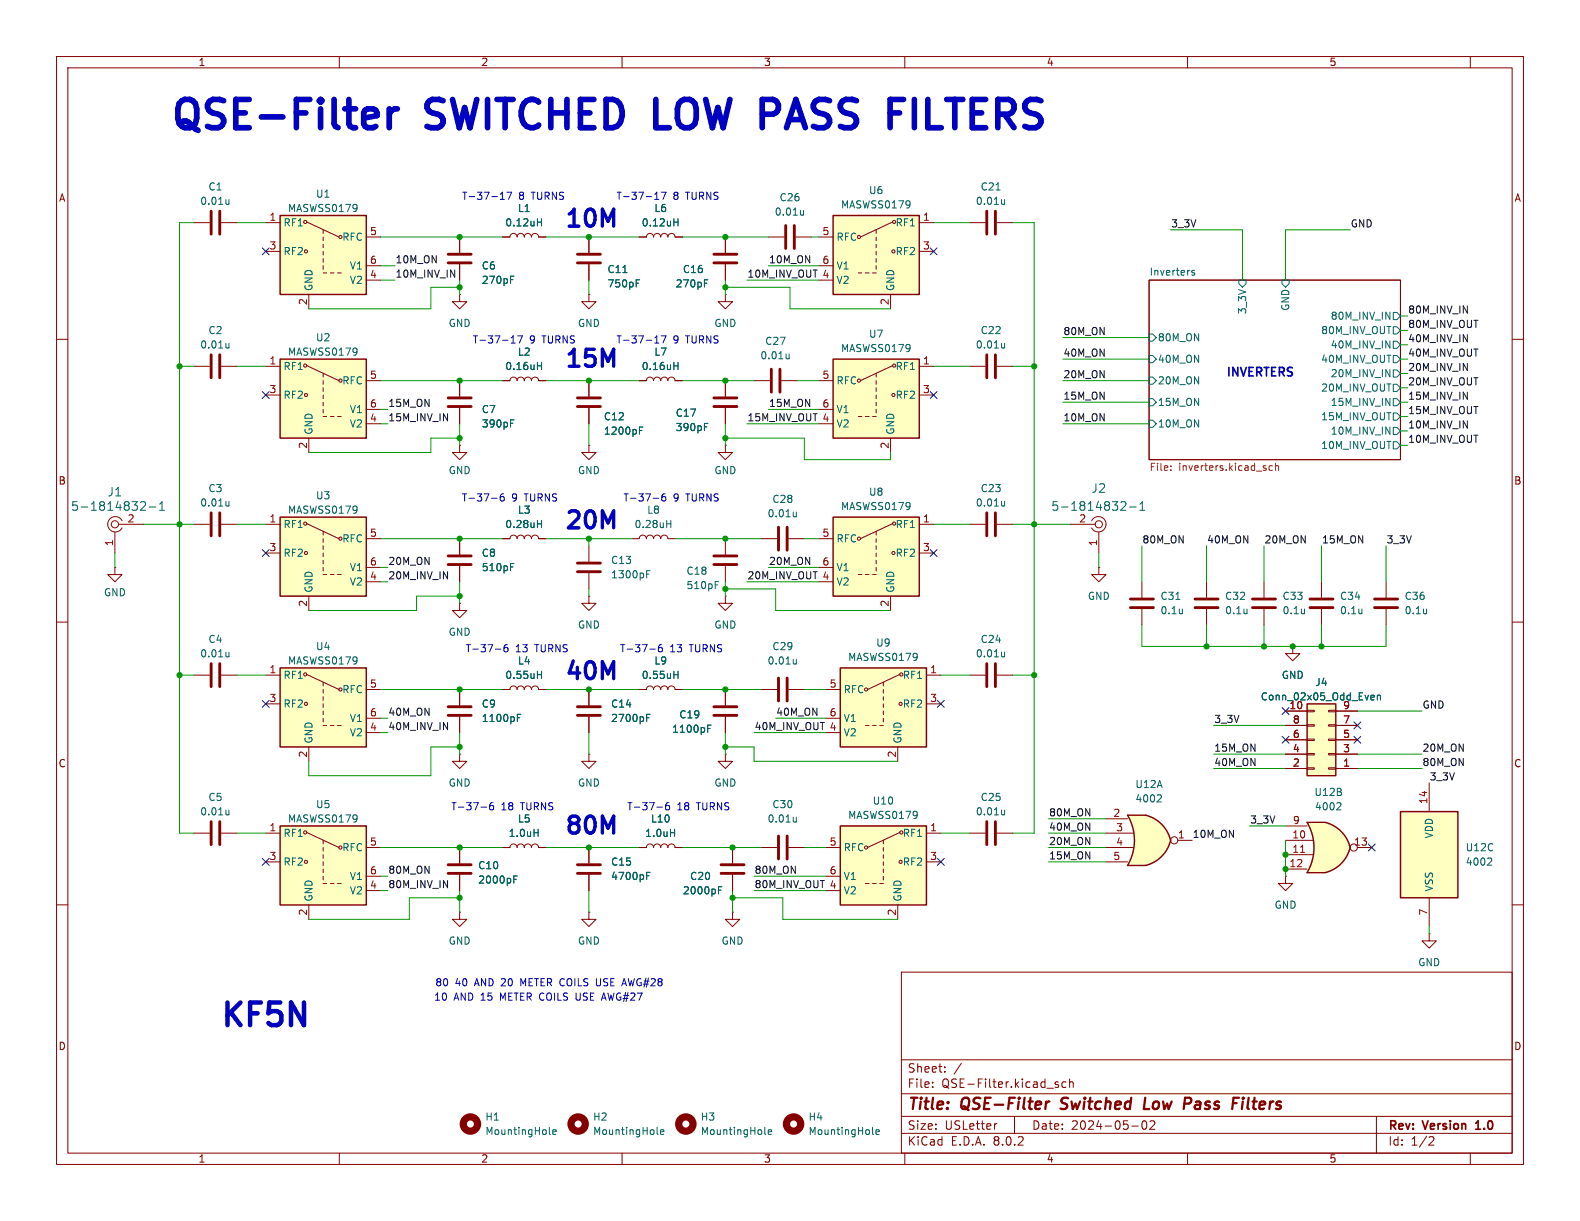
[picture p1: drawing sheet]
<svg xmlns="http://www.w3.org/2000/svg" width="279mm" height="216mm" viewBox="0 0 279 216" stroke-linecap="round" stroke-linejoin="round" font-family="sans-serif">
<g fill="none" stroke="#840000" stroke-width=".18">
<path d="M10 10h259.4v195.9h-259.4zM12 12h255.4v191.9h-255.4zM60 10v2M110 10v2M160 10v2M210 10v2M260 10v2M10 60h2M128.3 41.9v2.8M128.3 46.7v2.8M135.9 41.9h2.8M140.7 41.9h2.8"/>
<path d="M203.2 49.5h44.4v31.8h-44.4zM267.4 60h2M10 110h2M81.3 106.7v1.3h1.2l-1.2 1.2-1.3-1.2h1.3M81.3 106.7h.1M267.4 110h2M81.3 121.9v2.8M81.3 126.7v2.8M104.1 133.4v1.2h1.3l-1.3 1.3-1.2-1.3h1.2M104.1 133.4h.1M104.1 121.9v2.8M104.1 126.7v2.8"/>
<path d="M10 160h2M267.4 160h2M159.4 171.9h108v32h-108zM159.4 197.4h108M159.4 193.4h108M159.4 187.4h108M164.9 192.1v.2M164.9 191.4v.1M167.1 189.4v.2M167.1 188.7v.1M170 188l-1.3 1.9M176.3 198.7l-.3 .1"/>
<path d="M179.4 197.4v3M186.6 191.7l.5 .2 .1 .2-.2 .2-.4-.1M186.6 191.4h.5M188.5 191.4l-.4-.1-.3 .3v.4l.1 .2h.6M189.1 191.4l.3-.1 .3 .1 .1 .9M189.1 190.8v1.5M200.1 199.1h1.2M202.1 198.3l.2-.1a.81 .81 0 0 1 .6 .6 .81 .81 0 0 1-.3 .8l-.2 .1a.81 .81 0 0 1-.3-1.4zM203.4 198.3l.5-.1 .2 .1 .1 .3-.9 1.1h.9M243.4 197.4v6.5M60 203.9v2M110 203.9v2"/>
<path d="M159.4 200.4h108M160 203.9v2M210 203.9v2M252.9 201l.5 .1 .2 .3-1 1.1h1M260 203.9v2"/>
</g>
<path d="M261 199.7h.8M261.1 198.5l-.1 .1" fill="none" stroke="#840000" stroke-width=".3"/>
<path d="M185 194.8l-.2 1.3M185.6 194.8l-.4 .1-.2 .3M187.5 196l.3 .1M187.8 194.3l-.1 .4 .1 .2M202.5 194.1l-.2 2h.9M219.8 194.8l-.2 1.3M219.9 194.1l-.1 .2M219.9 194.1l-.2 .1 .1 .1M219.9 194.1v.1l-.1 .1" fill="none" stroke="#840000" stroke-width=".4"/>
<g fill="none" stroke="#006464" stroke-width=".18">
<path d="M142.1 37.2v.8M142.1 37.9l-.4 .1M124.6 50.1h.4M124.6 49.5h.6M203.2 59.1h.6l.7 .6-.7 .6h-.6zM211.2 47.9l-.3-.1-.2 .2 .1 .2 .4 .1v.3h-.5M219.1 49.5h1.2v.7l-.6 .6-.6-.6zM226.7 49.5h1.3v.7l-.7 .6-.6-.6zM246.4 55.2h.6l.6 .7-.6 .6h-.6zM246.4 57.8h.6l.6 .6-.6 .7h-.6zM203.2 62.9h.6l.7 .6-.7 .6h-.6zM203.2 66.7h.6l.7 .6-.7 .6h-.6z"/>
<path d="M203.2 70.5h.6l.7 .6-.7 .7h-.6zM203.2 74.3h.6l.7 .6-.7 .7h-.6zM246.4 62.9h.6l.6 .6-.6 .6h-.6zM246.4 60.3h.6l.6 .7-.6 .6h-.6zM246.4 70.5h.6l.6 .6-.6 .7h-.6zM246.4 65.4h.6l.6 .6-.6 .7h-.6zM246.4 73h.6l.6 .7-.6 .6h-.6zM246.4 67.9h.6l.6 .7-.6 .6h-.6zM246.4 75.6h.6l.6 .6-.6 .6h-.6zM246.4 78.1h.6l.6 .6-.6 .7h-.6zM91.5 126.9h.4M91.5 126.3h.6"/>
<path d="M114.4 126.9h.4M114.4 126.3h.6"/>
</g>
<path d="M207 83.1v.1M207 82.4v.1M225 82.4l-.4-.1-.2 .3 .1 .5h.5M225.6 82.5l.1-.2 .3 .1 .1 .8M225.6 81.9v1.3" fill="none" stroke="#725600" stroke-width=".18"/>
<path d="M138.9 39.9v4M140.5 39.9v4M126.2 46.5h4.1M126.2 45h4.1M79.2 126.5h4.1M79.2 125h4.1M102.1 126.5h4.1M102.1 125h4.1" fill="none" stroke="#840000" stroke-width=".51"/>
<path d="M147.3 38.1h15.3v14h-15.3z" fill="#ffffc2"/>
<g fill="none" stroke="#840000" stroke-width=".18">
<path d="M157.9 39.2l-5.8 2.7M162.6 39.4h2.5M104.1 52.1v1.2h1.3l-1.3 1.3-1.2-1.3h1.2M104.1 52.1h.1M104.1 41.9v2.8M104.1 46.7v2.8M128.3 52.1v1.2h1.2l-1.2 1.3-1.3-1.3h1.3M128.3 52.1h.1M144.8 49.5h2.5M144.8 41.9h2.5M144.8 47h2.5M151.8 48.3h.6"/>
<path d="M153 48.3h.7M154.3 48.3h.6M154.9 40.6v.7M154.9 41.9v.6M154.9 43.2v.6M154.9 44.5v.6M154.9 45.7v.7M154.9 47v.6M157.5 52.1v2.5M162.6 44.5h2.5M81.3 78.7v1.3h1.2l-1.2 1.3-1.3-1.3h1.3M81.3 78.7h.1"/>
<path d="M81.3 67.3v2.8M81.3 72.1v2.8M88.9 67.3h1.3a.64 .64 0 0 1 .6-.6 .64 .64 0 0 1 .6 .6 .64 .64 0 0 1 .7-.6 .64 .64 0 0 1 .6 .6 .64 .64 0 0 1 .6-.6 .64 .64 0 0 1 .7 .6 .64 .64 0 0 1 .6-.6 .64 .64 0 0 1 .6 .6h1.3M104.1 67.3v2.8M104.1 72.1v2.8M113 67.3h1.3a.64 .64 0 0 1 .6-.6 .64 .64 0 0 1 .7 .6 .64 .64 0 0 1 .6-.6 .64 .64 0 0 1 .6 .6 .64 .64 0 0 1 .7-.6 .64 .64 0 0 1 .6 .6 .64 .64 0 0 1 .6-.6 .64 .64 0 0 1 .7 .6h1.2M81.3 95.3v2.7M88.9 95.3h1.3a.64 .64 0 0 1 .6-.7 .64 .64 0 0 1 .6 .7 .64 .64 0 0 1 .7-.7 .64 .64 0 0 1 .6 .7 .64 .64 0 0 1 .6-.7 .64 .64 0 0 1 .7 .7 .64 .64 0 0 1 .6-.7 .64 .64 0 0 1 .6 .7h1.3M104.1 96.5v2.8M111.8 95.3h1.2a.64 .64 0 0 1 .7-.7 .64 .64 0 0 1 .6 .7 .64 .64 0 0 1 .6-.7 .64 .64 0 0 1 .7 .7 .64 .64 0 0 1 .6-.7 .64 .64 0 0 1 .6 .7 .64 .64 0 0 1 .7-.7 .64 .64 0 0 1 .6 .7h1.3M128.3 95.3v2.7M81.3 100.1v2.8"/>
<path d="M104.1 105.4v1.3h1.3l-1.3 1.3-1.2-1.3h1.2M104.1 105.4h.1M104.1 101.3v2.8M128.3 105.4v1.3h1.2l-1.2 1.3-1.3-1.3h1.3M128.3 105.4h.1M128.3 100.1v2.8M88.9 121.9h1.3a.64 .64 0 0 1 .6-.6 .64 .64 0 0 1 .6 .6 .64 .64 0 0 1 .7-.6 .64 .64 0 0 1 .6 .6 .64 .64 0 0 1 .6-.6 .64 .64 0 0 1 .7 .6 .64 .64 0 0 1 .6-.6 .64 .64 0 0 1 .6 .6h1.3M104.1 149.9v2.8M104.1 154.7v2.8M113 149.9h1.3a.64 .64 0 0 1 .6-.7 .64 .64 0 0 1 .7 .7 .64 .64 0 0 1 .6-.7 .64 .64 0 0 1 .6 .7 .64 .64 0 0 1 .7-.7 .64 .64 0 0 1 .6 .7 .64 .64 0 0 1 .6-.7 .64 .64 0 0 1 .7 .7h1.2M129.5 149.9v2.8M129.5 154.7v2.8"/>
<circle cx="151.9" cy="41.9" r=".28"/>
<circle cx="158" cy="44.5" r=".28"/>
</g>
<path d="M147.3 38.1h15.3v14h-15.3z" fill="none" stroke="#840000" stroke-width=".25"/>
<g fill="none" stroke="#840000" stroke-width=".51">
<path d="M102.1 46.5h4.1M102.1 45h4.1M79.2 71.9h4.1M79.2 70.4h4.1M102.1 71.9h4.1M102.1 70.4h4.1M79.2 99.8h4.1M79.2 98.3h4.1M102.1 99.6h4.1M126.2 99.8h4.1M126.2 98.3h4.1M102.1 101.1h4.1"/>
<path d="M102.1 154.4h4.1M102.1 152.9h4.1M127.5 154.4h4.1M127.5 152.9h4.1"/>
</g>
<g fill="none" stroke="#006464" stroke-width=".18">
<path d="M110.1 48.2h.8M112.5 50.1h.4M112.5 49.5h.6M90.3 74.8h.4M90.3 74.2h.6M95 64.7h.8M95.8 64.1v1.2M113.1 76.1h.4M113.1 75.5h.6M119.2 64.7h.7M119.9 64.1v1.2M90.3 99.6h.6"/>
<path d="M95 92.6h.8M95.8 92v1.3M117.9 92.6h.7M118.6 92v1.3M90.3 100.2h.4M95 119.3h.8M95.8 118.7v1.3M114.4 101.5h.4M114.4 100.9h.6M126.5 103.4h.4M126.5 102.8h.6M114.4 154.9h.4"/>
<path d="M114.4 154.2h.6M118.6 147.2h.7M119.3 146.6v1.3M127.1 157.4h.4M127.1 156.8h.6M135.2 200.4l.2 .2M135.8 200.2l.7-.1-.1-.3h-.4l-.2 .1 .1 .6h.5M154.3 200.4l.2 .2M154.9 200.2l.6-.1-.1-.3h-.3l-.2 .1 .1 .6h.4"/>
</g>
<g fill="none" stroke="#840000" stroke-width="1.3">
<circle cx="121.3" cy="198.8" r="1.27"/>
<circle cx="140.3" cy="198.8" r="1.27"/>
</g>
<path d="M49.5 38.1h15.3v14h-15.3z" fill="#ffffc2"/>
<g fill="none" stroke="#840000" stroke-width=".18">
<path d="M34.3 39.4h2.8M39.1 39.4h2.8M47 39.4h2.5M54.2 39.2l5.7 2.7M171.4 39.4h2.8M176.3 39.4h2.8M47 44.5h2.5M54.6 52.1v2.5M57.1 48.3h.7M57.1 40.6v.7M57.1 41.9v.6M57.1 43.2v.6"/>
<path d="M57.1 44.5v.6M57.1 45.7v.7M57.1 47v.6M58.4 48.3h.7M59.7 48.3h.6M64.8 49.5h2.5M64.8 41.9h2.5M64.8 47h2.5M88.9 41.9h1.3a.64 .64 0 0 1 .6-.6 .64 .64 0 0 1 .6 .6 .64 .64 0 0 1 .7-.6 .64 .64 0 0 1 .6 .6 .64 .64 0 0 1 .6-.6 .64 .64 0 0 1 .7 .6 .64 .64 0 0 1 .6-.6 .64 .64 0 0 1 .6 .6h1.3M113 41.9h1.3a.64 .64 0 0 1 .6-.6 .64 .64 0 0 1 .7 .6 .64 .64 0 0 1 .6-.6 .64 .64 0 0 1 .6 .6 .64 .64 0 0 1 .7-.6 .64 .64 0 0 1 .6 .6 .64 .64 0 0 1 .6-.6 .64 .64 0 0 1 .7 .6h1.2M20.3 94.1v3.7M21 92.7h4.4"/>
<path d="M21.6 92.1a1.35 1.35 0 0 0-2.1-.4 1.35 1.35 0 0 0 0 2.1 1.35 1.35 0 0 0 2.1-.5M20.3 100.3v1.3h1.3l-1.3 1.3-1.3-1.3h1.3M20.3 100.3h.1M194.3 100.3v1.3h1.3l-1.3 1.3-1.3-1.3h1.3M194.3 100.3h.1M201.9 102.9v2.8M201.9 107.7v2.8M213.4 102.9v2.8M213.4 107.7v2.8"/>
<circle cx="54" cy="39.2" r=".28"/>
<circle cx="54.1" cy="44.5" r=".28"/>
<circle cx="60.2" cy="41.9" r=".28"/>
<circle cx="20.3" cy="92.7" r=".63"/>
</g>
<path d="M49.5 38.1h15.3v14h-15.3z" fill="none" stroke="#840000" stroke-width=".25"/>
<g fill="none" stroke="#006464" stroke-width=".18">
<path d="M40.5 36l-.4 .1M40.5 35.3v.8M95 39.3h.8M95.8 38.7v1.2M119.2 39.3h.7M119.9 38.7v1.2M176.1 33.6h.8M177.6 35.3v.8M177.6 36l-.3 .1M24.9 88.9l.6-.2 .2 .2v.2l-.9 1.1h.9M26.4 89.7h1.2M28.2 90.2h.9"/>
<path d="M28.2 89.1l.4-.4v1.5M207.9 106h.8M209.1 107.7v.8M209.1 108.4l-.1 .1M220.5 107.7v.8M220.5 108.4v.1"/>
</g>
<path d="M37.3 37.3v4.1M38.9 37.3v4.1M174.5 37.3v4.1M176 37.3v4.1M199.9 105.9h4.1M199.9 107.4h4.1M211.3 105.9h4.1M211.3 107.4h4.1" fill="none" stroke="#840000" stroke-width=".51"/>
<path d="M49.5 91.4h15.3v14h-15.3z" fill="#ffffc2"/>
<g fill="none" stroke="#840000" stroke-width=".18">
<path d="M104.1 78.7v1.3h1.3l-1.3 1.3-1.2-1.3h1.2M104.1 78.7h.1M34.3 92.7h2.8M39.1 92.7h2.8M47 92.7h2.5M47 97.8h2.5M54.2 92.6l5.7 2.7M57.1 94v.6M57.1 95.3v.6M57.1 96.5v.7M57.1 97.8v.6M57.1 99.1v.6"/>
<path d="M64.8 95.3h2.5M171.4 92.7h2.8M176.3 92.7h2.8M54.6 105.4v2.6M57.1 101.6h.7M57.1 100.3v.7M58.4 101.6h.7M59.7 101.6h.6M64.8 102.9h2.5M64.8 100.3h2.5M171.4 119.4h2.8M176.3 119.4h2.8"/>
<circle cx="54" cy="92.6" r=".28"/>
<circle cx="54.1" cy="97.8" r=".28"/>
<circle cx="60.2" cy="95.3" r=".28"/>
</g>
<path d="M49.5 91.4h15.3v14h-15.3z" fill="none" stroke="#840000" stroke-width=".25"/>
<path d="M37.3 90.7v4M38.9 90.7v4M174.5 90.7v4M176 90.7v4M174.5 117.3v4.1M176 117.3v4.1" fill="none" stroke="#840000" stroke-width=".51"/>
<path d="M40.5 89.4l-.4 .1M40.5 88.6v.9M177.6 88.6v.9M177.6 89.4l-.3 .1M177.6 115.3v.8M177.6 116l-.3 .1" fill="none" stroke="#006464" stroke-width=".18"/>
<path d="M49.5 63.5h15.3v14h-15.3z" fill="#ffffc2"/>
<g fill="none" stroke="#840000" stroke-width=".18">
<path d="M34.3 64.8h2.8M39.1 64.8h2.8M47 64.8h2.5M47 69.9h2.5M54.2 64.6l5.7 2.7M54.6 77.5v2.5M57.1 73.7h.7M57.1 66v.7M57.1 67.3v.6M57.1 68.6v.6M57.1 69.9v.6M57.1 71.1v.7"/>
<path d="M57.1 72.4v.6M58.4 73.7h.7M59.7 73.7h.6M64.8 74.9h2.5M64.8 67.3h2.5M64.8 72.4h2.5M128.3 78.7v1.3h1.2l-1.2 1.3-1.3-1.3h1.3M128.3 78.7h.1M171.4 64.8h2.8M176.3 64.8h2.8M134.6 95.3h2.8M139.4 95.3h2.8"/>
<path d="M189.2 92.7h4.5M193 92.1a1.35 1.35 0 0 1 2.1-.4 1.35 1.35 0 0 1 0 2.1 1.35 1.35 0 0 1-2.1-.5M194.3 94.1v3.7M223.5 102.9v2.8M223.5 107.7v2.8M233.7 102.9v2.8M233.7 107.7v2.8M245.1 102.9v2.8M245.1 107.7v2.8M81.3 133.4v1.2h1.2l-1.2 1.3-1.3-1.3h1.3M81.3 133.4h.1M113 121.9h1.3a.64 .64 0 0 1 .6-.6 .64 .64 0 0 1 .7 .6 .64 .64 0 0 1 .6-.6 .64 .64 0 0 1 .6 .6 .64 .64 0 0 1 .7-.6 .64 .64 0 0 1 .6 .6 .64 .64 0 0 1 .6-.6 .64 .64 0 0 1 .7 .6h1.2"/>
<path d="M128.3 133.4v1.2h1.2l-1.2 1.3-1.3-1.3h1.3M128.3 133.4h.1M128.3 121.9v2.8M128.3 126.7v2.8M171.4 147.3h2.8M176.3 147.3h2.8M227.3 154.9v1.3h1.3l-1.3 1.3-1.2-1.3h1.2M227.3 154.9h.1"/>
<circle cx="54" cy="64.6" r=".28"/>
<circle cx="54.1" cy="69.9" r=".28"/>
<circle cx="60.2" cy="67.3" r=".28"/>
<circle cx="194.3" cy="92.7" r=".63"/>
</g>
<path d="M49.5 63.5h15.3v14h-15.3z" fill="none" stroke="#840000" stroke-width=".25"/>
<g fill="none" stroke="#840000" stroke-width=".51">
<path d="M37.3 62.7v4.1M38.9 62.7v4.1M174.5 62.7v4.1M176 62.7v4.1M137.7 93.2v4.1M139.2 93.2v4.1M221.5 105.9h4.1M221.5 107.4h4.1M231.6 105.9h4.1M231.6 107.4h4.1M243.1 105.9h4M243.1 107.4h4"/>
<path d="M126.2 126.5h4.1M126.2 125h4.1M174.5 145.3v4.1M176 145.3v4.1"/>
</g>
<g fill="none" stroke="#006464" stroke-width=".18">
<path d="M40.5 60.7v.8M40.5 61.4l-.4 .1M177.6 60.7v.8M177.6 61.4l-.3 .1M140.8 90.5v.9M140.8 91.3l-.3 .1M198.2 88.9l.6-.2 .2 .2 .1 .2-.9 1.1h.9M199.8 89.7h1.1M201.6 90.2h.8M201.6 89.1l.4-.4v1.5M119.2 119.3h.7M119.9 118.7v1.3"/>
<path d="M230.7 107.7v.8M230.7 108.4l-.1 .1M240.8 107.7v.8M240.8 108.4v.1M252.3 107.7v.8M252.3 108.4l-.1 .1M125.1 128.8h.5M125.1 128.2h.7M177.6 143.2v.9M177.6 144l-.3 .1M116.2 200.4l.2 .2M116.8 200.2l.6-.1-.1-.3h-.3l-.2 .1 .1 .6h.4"/>
</g>
<circle cx="102.2" cy="198.8" r="1.27" fill="none" stroke="#840000" stroke-width="1.3"/>
<path d="M49.5 146.1h15.3v13.9h-15.3z" fill="#ffffc2"/>
<g fill="none" stroke="#840000" stroke-width=".18">
<path d="M34.3 119.4h2.8M39.1 119.4h2.8M47 147.3h2.5M47 152.4h2.5M54.2 147.2l5.7 2.7M57.1 156.2h.7M57.1 148.6v.6M57.1 149.9v.6M57.1 151.1v.7M57.1 152.4v.6M57.1 153.7v.6M57.1 154.9v.7"/>
<path d="M58.4 156.2h.7M59.7 156.2h.6M64.8 157.5h2.5M64.8 149.9h2.5M64.8 154.9h2.5M81.3 149.9v2.8M81.3 154.7v2.8M88.9 149.9h1.3a.64 .64 0 0 1 .6-.7 .64 .64 0 0 1 .6 .7 .64 .64 0 0 1 .7-.7 .64 .64 0 0 1 .6 .7 .64 .64 0 0 1 .6-.7 .64 .64 0 0 1 .7 .7 .64 .64 0 0 1 .6-.7 .64 .64 0 0 1 .6 .7h1.3M134.6 149.9h2.8M139.4 149.9h2.8M54.6 160v2.6M81.3 161.3v1.3h1.2l-1.2 1.2-1.3-1.2h1.3"/>
<path d="M81.3 161.3h.1"/>
<circle cx="54" cy="147.2" r=".28"/>
<circle cx="54.1" cy="152.4" r=".28"/>
<circle cx="60.2" cy="149.9" r=".28"/>
</g>
<path d="M49.5 146.1h15.3v13.9h-15.3z" fill="none" stroke="#840000" stroke-width=".25"/>
<path d="M37.3 117.3v4.1M38.9 117.3v4.1M79.2 154.4h4.1M79.2 152.9h4.1M137.7 147.8v4.1M139.2 147.8v4.1" fill="none" stroke="#840000" stroke-width=".51"/>
<path d="M40.5 115.3v.8M40.5 116l-.4 .1M90.9 155.5h.4M90.9 154.9h.6M94.4 147.2h.8M95.2 146.6v1.3M140.8 144.5v.9M140.8 145.2l-.3 .2" fill="none" stroke="#006464" stroke-width=".18"/>
<path d="M147.3 91.4h15.3v14h-15.3z" fill="#ffffc2"/>
<g fill="none" stroke="#840000" stroke-width=".18">
<path d="M144.8 95.3h2.5M154.9 94v.6M154.9 95.3v.6M154.9 96.5v.7M154.9 97.8v.6M154.9 99.1v.6M157.9 92.6l-5.8 2.7M162.6 92.7h2.5M162.6 97.8h2.5M144.8 102.9h2.5M144.8 100.3h2.5M151.8 101.6h.6"/>
<path d="M153 101.6h.7M154.3 101.6h.6M154.9 100.3v.7M157.5 105.4v2.6"/>
<circle cx="151.9" cy="95.3" r=".28"/>
<circle cx="158" cy="97.8" r=".28"/>
</g>
<path d="M147.3 91.4h15.3v14h-15.3z" fill="none" stroke="#840000" stroke-width=".25"/>
<path d="M148.6 146.1h15.2v13.9h-15.2z" fill="#ffffc2"/>
<g fill="none" stroke="#840000" stroke-width=".18">
<path d="M146 157.5h2.6M146 149.9h2.6M146 154.9h2.6M153 156.2h.7M154.3 156.2h.6M155.6 156.2h.6M156.2 148.6v.6M156.2 149.9v.6M156.2 151.1v.7M156.2 152.4v.6M156.2 153.7v.6M156.2 154.9v.7"/>
<path d="M159.1 147.2l-5.7 2.7M163.8 147.3h2.6M163.8 152.4h2.6M158.7 160v2.6"/>
<circle cx="153.2" cy="149.9" r=".28"/>
<circle cx="159.3" cy="152.4" r=".28"/>
</g>
<path d="M148.6 146.1h15.2v13.9h-15.2z" fill="none" stroke="#840000" stroke-width=".25"/>
<path d="M231.1 124.5h5.1v12.7h-5.1z" fill="#ffffc2"/>
<g fill="none" stroke="#840000" stroke-width=".18">
<path d="M227.3 135.9h3.8M227.3 125.7h3.8M227.3 133.4h3.8M227.3 130.8h3.8M227.3 128.3h3.8M231.1 125.6h1.3v.3h-1.3zM231.1 128.1h1.3v.3h-1.3zM231.1 130.7h1.3v.2h-1.3zM231.1 133.2h1.3v.3h-1.3zM231.1 135.8h1.3v.2h-1.3zM234.9 125.6h1.3v.3h-1.3zM234.9 128.1h1.3v.3h-1.3z"/>
<path d="M234.9 130.7h1.3v.2h-1.3zM234.9 133.2h1.3v.3h-1.3zM234.9 135.8h1.3v.2h-1.3zM236.2 135.9h3.8M236.2 125.7h3.8M236.2 133.4h3.8M236.2 130.8h3.8M236.2 128.3h3.8"/>
</g>
<path d="M231.1 124.5h5.1v12.7h-5.1z" fill="none" stroke="#840000" stroke-width=".25"/>
<path d="M242.6 122.9l.4 .1v.2l-.6 .1M243 123.7l-.4 .1M243.6 123l.1-.1 .4 .1v.8M243.6 122.9v.9" fill="none" stroke="#006464" stroke-width=".18"/>
<path d="M49.5 118.1h15.3v14h-15.3z" fill="#ffffc2"/>
<g fill="none" stroke="#840000" stroke-width=".18">
<path d="M47 119.4h2.5M54.2 119.3l5.7 2.6M47 124.5h2.5M54.6 132.1v2.5M57.1 128.3h.7M57.1 120.7v.6M57.1 121.9v.7M57.1 123.2v.6M57.1 124.5v.6M57.1 125.7v.7M57.1 127v.6M58.4 128.3h.7"/>
<path d="M59.7 128.3h.6M64.8 129.5h2.5M64.8 121.9h2.5M64.8 127h2.5M129.5 161.3v1.3h1.3l-1.3 1.2-1.2-1.2h1.2M129.5 161.3h.1"/>
<circle cx="54" cy="119.3" r=".28"/>
<circle cx="54.1" cy="124.5" r=".28"/>
<circle cx="60.2" cy="121.9" r=".28"/>
</g>
<path d="M49.5 118.1h15.3v14h-15.3z" fill="none" stroke="#840000" stroke-width=".25"/>
<path d="M147.3 63.5h15.3v14h-15.3z" fill="#ffffc2"/>
<g fill="none" stroke="#840000" stroke-width=".18">
<path d="M133.3 67.3h2.8M138.2 67.3h2.8M144.8 74.9h2.5M144.8 67.3h2.5M144.8 72.4h2.5M151.8 73.7h.6M153 73.7h.7M154.3 73.7h.6M154.9 66v.7M154.9 67.3v.6M154.9 68.6v.6M154.9 69.9v.6"/>
<path d="M154.9 71.1v.7M154.9 72.4v.6M157.5 77.5v2.5M157.9 64.6l-5.8 2.7M162.6 64.8h2.5M162.6 69.9h2.5M228.6 114.3v1.3h1.3l-1.3 1.2-1.3-1.2h1.3M228.6 114.3h.1M34.3 147.3h2.8M39.1 147.3h2.8M104.1 161.3v1.3h1.3l-1.3 1.2-1.2-1.2h1.2M104.1 161.3h.1"/>
<circle cx="151.9" cy="67.3" r=".28"/>
<circle cx="158" cy="69.9" r=".28"/>
</g>
<path d="M147.3 63.5h15.3v14h-15.3z" fill="none" stroke="#840000" stroke-width=".25"/>
<path d="M136.4 65.3v4M137.9 65.3v4M37.3 145.3v4.1M38.9 145.3v4.1" fill="none" stroke="#840000" stroke-width=".51"/>
<path d="M139.5 62.6v.8M139.5 63.3l-.3 .1M40.5 143.2v.9M40.5 144l-.4 .1M97.1 200.4l.2 .2M97.7 200.2l.7-.1-.1-.3h-.4l-.2 .1 .1 .6h.5" fill="none" stroke="#006464" stroke-width=".18"/>
<circle cx="83.2" cy="198.8" r="1.27" fill="none" stroke="#840000" stroke-width="1.3"/>
<path d="M247.6 143.5h10.2v15.3h-10.2z" fill="#ffffc2"/>
<path d="M247.6 143.5h10.2v15.3h-10.2z" fill="none" stroke="#840000" stroke-width=".25"/>
<path d="M252.7 138.4v5.1M252.7 158.8v5" fill="none" stroke="#840000" stroke-width=".18"/>
<path d="M263.5 151.7l.3 .3-.1 .3-.7 .7h.8" fill="none" stroke="#006464" stroke-width=".18"/>
<path d="M201.1 147.2l5.9 1.4a6 6 0 0 1-4.4 4.4z" fill="#ffffc2" stroke="#ffffc2" stroke-width=".18"/>
<path d="M199.4 153h3.2M199.4 144.1h3.2" fill="none" stroke="#ffffc2" stroke-width=".18"/>
<path d="M199.4 144.1h3.2v8.9h-3.2a8.8 8.8 0 0 0 0-8.9z" fill="#ffffc2"/>
<g fill="#ffffc2" stroke="#ffffc2" stroke-width=".18">
<path d="M202.6 144.1a6.1 6.1 0 0 1 4.4 4.5l-5.9 1.4z"/>
<path d="M232.9 148.5l5.9 1.4a6 6 0 0 1-4.5 4.4z"/>
</g>
<path d="M202.6 144.1h-3.2a8.7 8.7 0 0 1 0 8.9h3.2M202.6 144.1a6.1 6.1 0 0 1 4.4 4.5M207 148.6a6 6 0 0 1-4.4 4.4" fill="none" stroke="#840000" stroke-width=".25"/>
<g fill="none" stroke="#840000" stroke-width=".18">
<path d="M195.6 144.8h3.8M195.6 147.3h4.8M195.6 149.9h4.8M195.6 152.4h3.8M208.3 148.6h2.5"/>
<circle cx="207.6" cy="148.6" r=".63"/>
</g>
<path d="M205.1 140.5l.3 .3-.1 .3-.7 .7h.8" fill="none" stroke="#006464" stroke-width=".18"/>
<path d="M231.1 154.3h3.2M231.1 145.4h3.2" fill="none" stroke="#ffffc2" stroke-width=".18"/>
<path d="M231.1 145.4h3.2v8.9h-3.2a8.8 8.8 0 0 0 0-8.9z" fill="#ffffc2"/>
<path d="M234.3 145.4a6.1 6.1 0 0 1 4.5 4.5l-5.9 1.4z" fill="#ffffc2" stroke="#ffffc2" stroke-width=".18"/>
<path d="M234.3 145.4h-3.2a8.7 8.7 0 0 1 0 8.9h3.2M234.3 145.4a6 6 0 0 1 4.5 4.5 6 6 0 0 1-4.5 4.4" fill="none" stroke="#840000" stroke-width=".25"/>
<g fill="none" stroke="#840000" stroke-width=".18">
<path d="M81.3 52.1v1.2h1.2l-1.2 1.3-1.3-1.3h1.3M81.3 52.1h.1M81.3 41.9v2.8M81.3 46.7v2.8M128.3 67.3v2.8M128.3 72.1v2.8M134.6 121.9h2.8M139.4 121.9h2.8M227.3 148.6h4.9M227.3 151.1h4.9M227.3 153.7h3.8M227.3 146.1h3.8"/>
<path d="M240 149.9h2.6M252.7 165.1v1.3h1.3l-1.3 1.2-1.2-1.2h1.2M252.7 165.1h.1"/>
<circle cx="239.4" cy="149.9" r=".63"/>
</g>
<path d="M230 150.7h.7" fill="none" stroke="#a90000" stroke-width=".18"/>
<path d="M90.3 49.4h.4M90.3 48.8h.6M124.6 75.5h.4M124.6 74.9h.6M140.8 116.6v.8M140.8 117.3l-.3 .1M236.9 141.9l.2 .3v.3l-.8 .7h.8" fill="none" stroke="#006464" stroke-width=".18"/>
<path d="M79.2 46.5h4.1M79.2 45h4.1M126.2 71.9h4.1M126.2 70.4h4.1M137.7 119.9v4.1M139.2 119.9v4.1" fill="none" stroke="#840000" stroke-width=".51"/>
<path d="M148.6 118.1h15.2v14h-15.2z" fill="#ffffc2"/>
<g fill="none" stroke="#840000" stroke-width=".18">
<path d="M81.3 41.9v2.8M81.3 46.7v2.8M88.9 41.9h1.3M95.2 41.9h1.3M104.1 41.9v2.8M104.1 46.7v2.8M113 41.9h1.3M119.4 41.9h1.2M128.3 41.9v2.8M128.3 46.7v2.8M81.3 67.3v2.8M81.3 72.1v2.8"/>
<path d="M88.9 67.3h1.3M95.2 67.3h1.3M104.1 67.3v2.8M104.1 72.1v2.8M113 67.3h1.3M119.4 67.3h1.2M128.3 67.3v2.8M128.3 72.1v2.8M81.3 95.3v2.7M88.9 95.3h1.3M95.2 95.3h1.3M81.3 100.1v2.8"/>
<path d="M159.1 119.3l-5.7 2.6M163.8 119.4h2.6M228.6 114.3h.1M81.3 121.9v2.8M81.3 126.7v2.8M88.9 121.9h1.3M95.2 121.9h1.3M104.1 121.9v2.8M104.1 126.7v2.8M113 121.9h1.3M119.4 121.9h1.2M128.3 121.9v2.8"/>
<path d="M128.3 126.7v2.8M146 129.5h2.6M146 121.9h2.6M146 127h2.6M153 128.3h.7M154.3 128.3h.6M155.6 128.3h.6M156.2 120.7v.6M156.2 121.9v.7M156.2 123.2v.6M156.2 124.5v.6M156.2 125.7v.7"/>
<path d="M156.2 127v.6M158.7 132.1v2.5M163.8 124.5h2.6M227.3 128.3h3.8M227.3 135.9h3.8M227.3 125.7h3.8M227.3 133.4h3.8M227.3 130.8h3.8M236.2 128.3h3.8M236.2 135.9h3.8M236.2 125.7h3.8M236.2 133.4h3.8"/>
<path d="M236.2 130.8h3.8M81.3 149.9v2.8M81.3 154.7v2.8M88.9 149.9h1.3M95.2 149.9h1.3M104.1 149.9v2.8M104.1 154.7v2.8M113 149.9h1.3M119.4 149.9h1.2M129.5 149.9v2.8M129.5 154.7v2.8"/>
<circle cx="153.2" cy="121.9" r=".28"/>
<circle cx="159.3" cy="124.5" r=".28"/>
</g>
<path d="M148.6 118.1h15.2v14h-15.2z" fill="none" stroke="#840000" stroke-width=".25"/>
<g fill="none" stroke="#0000c2" stroke-width=".18">
<path d="M88.5 35.3h.7M88.5 34.3l.3-.3v1.3M89.6 34h.9l-.6 1.3M115.8 34.3l.3-.3v1.3M115.8 35.3h.7M116.9 34h.9l-.6 1.3M90.4 59.7l.3-.3v1.3M91.5 59.4h.9l-.6 1.3M115.8 59.7l.3-.3v1.3M116.9 59.4h.9l-.6 1.3M90.4 60.7h.7M115.8 60.7h.7"/>
<path d="M86.9 88.1h1M89.1 87.3l-.4 .1a.86 .86 0 0 0 0 1.2l.4-.1 .1-.4-.3-.3h-.2l-.3 .3M115.5 88.1h1M117.6 87.3l-.3 .1a.86 .86 0 0 0 0 1.2l.4-.1v-.4l-.2-.3h-.2l-.3 .3M87.6 114.8h1M89.7 114l-.3 .1a.85 .85 0 0 0 0 1.2l.4-.2v-.4l-.2-.2h-.4l-.1 .2M114.9 114.8h1M117 114l-.3 .1a.85 .85 0 0 0 0 1.2l.4-.2v-.4l-.2-.2h-.4l-.1 .2M85.1 142.7h.9M87.2 141.9l-.4 .1a.85 .85 0 0 0 0 1.2l.4-.1 .1-.4-.2-.3-.4 .1-.1 .2M116.2 142.7h.9M118.3 141.9l-.4 .1a.85 .85 0 0 0 0 1.2l.5-.1v-.4l-.2-.3-.4 .1-.1 .2"/>
<path d="M101.9 175.6v1l.2 .3M105.5 174.1l.2 .2h.3"/>
</g>
<path d="M66 19.2l.5 .3 .2 .5v.4l-2.4 .5M68.8 19.2v3.4M70.3 19.2a1.28 1.28 0 0 0-1.5 1M116 17.6v5h2.4M66.5 22.3l-.5 .3" fill="none" stroke="#0000c2" stroke-width="1"/>
<g fill="none" stroke="#009600" stroke-width=".18">
<path d="M34.3 39.4h-2.6v107.9h2.6M41.9 39.4h5.1M165.1 39.4h6.3M179.1 39.4h3.8v107.9h-3.8M67.3 49.5h2.5M67.3 41.9h21.6M67.3 47h2.5M81.3 50.8h-5.1v3.8h-21.6M81.3 49.5v2.6M96.5 41.9h16.5M104.1 49.5v2.6M120.6 41.9h15.3"/>
<path d="M128.3 50.8h11.4v3.8h17.8M128.3 49.5v2.6M132.1 49.5h12.7M135.9 47h8.9M143.5 41.9h1.3M188 59.7h15.2M207 40.6h12.7v8.9M238.8 40.6h-11.5v8.9M247.6 58.4h1.3M247.6 55.9h1.3M31.7 64.8h2.6M41.9 64.8h5.1"/>
<path d="M67.3 72.4h1.3M67.3 67.3h21.6M67.3 74.9h1.3M81.3 77.5h-5.1v2.5h-21.6M81.3 74.9v3.8M96.5 67.3h16.5M104.1 74.9v3.8M120.6 67.3h12.7M128.3 74.9v3.8M128.3 77.5h13.9v3.8h15.3v-1.3M132.1 74.9h12.7M135.9 72.4h8.9"/>
<path d="M141 67.3h3.8M165.1 64.8h6.3M179.1 64.8h3.8M188 71.1h15.2M188 63.5h15.2M188 67.3h15.2M188 74.9h15.2M247.6 78.7h1.3M247.6 76.2h1.3M247.6 73.7h1.3M247.6 71.1h1.3M247.6 66h1.3"/>
<path d="M247.6 63.5h1.3M247.6 61h1.3M247.6 68.6h1.3M20.3 97.8v2.5M25.4 92.7h8.9M41.9 92.7h5.1M67.3 95.3h21.6M96.5 95.3h15.3M104.1 95.3v1.2M119.4 95.3h15.2M142.2 95.3h2.6M165.1 92.7h6.3"/>
<path d="M179.1 92.7h10.1M194.3 97.8v2.5M201.9 96.5v6.4M213.4 96.5v6.4M223.5 96.5v6.4M233.7 96.5v6.4M245.1 96.5v6.4M31.7 119.4h2.6M41.9 119.4h5.1M67.3 102.9h1.3M67.3 100.3h1.3M81.3 105.4h-7.6v2.6h-19.1"/>
<path d="M81.3 102.9v3.8M104.1 104.1v1.3M128.3 104.1h8.9v3.9h20.3M128.3 102.9v2.5M132.1 102.9h12.7M135.9 100.3h8.9M166.4 119.4h5M179.1 119.4h3.8M201.9 110.5v3.8h43.2v-3.8M213.4 110.5v3.8M223.5 110.5v3.8M233.7 110.5v3.8"/>
<path d="M67.3 121.9h21.6M67.3 127h1.3M67.3 129.5h1.3M81.3 132.1h-5.1v5.1h-21.6v-2.6M81.3 129.5v3.9M96.5 121.9h16.5M104.1 129.5v3.9M120.6 121.9h14M128.3 132.1h5v2.5h25.4M128.3 129.5v3.9M133.3 129.5h12.7M137.2 127h8.8"/>
<path d="M142.2 121.9h3.8M214.6 133.4h12.7M214.6 135.9h12.7M214.6 128.3h12.7M240 133.4h11.5M240 135.9h11.5M240 125.7h11.5M41.9 147.3h5.1M67.3 149.9h21.6M67.3 157.5h1.3M67.3 154.9h1.3M81.3 158.8h-8.9v3.8h-17.8"/>
<path d="M81.3 157.5v3.8M96.5 149.9h16.5M104.1 157.5v3.8M120.6 149.9h14M129.5 158.8h8.9v3.8h20.3M129.5 157.5v3.8M133.3 157.5h12.7M133.3 154.9h12.7M142.2 149.9h3.8M166.4 147.3h5M185.4 152.4h10.2M185.4 147.3h10.2"/>
<path d="M185.4 144.8h10.2M185.4 149.9h10.2M221 146.1h6.3M227.3 148.6v6.3M252.7 163.8v1.3"/>
</g>
<g fill="none" stroke="#000084" stroke-width=".18">
<path d="M46.4 43.8l1.2 1.3M47.6 43.8l-1.2 1.3M164.5 43.8l1.2 1.3M165.7 43.8l-1.2 1.3M46.4 69.2l1.2 1.3M47.6 69.2l-1.2 1.3M164.5 69.2l1.2 1.3M165.7 69.2l-1.2 1.3M46.4 97.2l1.2 1.2M47.6 97.2l-1.2 1.2M164.5 97.2l1.2 1.2M165.7 97.2l-1.2 1.2"/>
<path d="M46.4 123.9l1.2 1.2M47.6 123.9l-1.2 1.2M165.8 123.9l1.2 1.2M167 123.9l-1.2 1.2M226.7 125.1l1.2 1.2M226.7 130.2l1.2 1.2M227.9 125.1l-1.2 1.2M227.9 130.2l-1.2 1.2M239.4 130.2l1.2 1.2M239.4 127.7l1.2 1.2M240.6 130.2l-1.2 1.2M240.6 127.7l-1.2 1.2"/>
<path d="M46.4 151.8l1.2 1.2M47.6 151.8l-1.2 1.2M165.8 151.8l1.2 1.2M167 151.8l-1.2 1.2M242 149.3l1.2 1.2M243.2 149.3l-1.2 1.2"/>
</g>
<g fill="none" stroke="#006464" stroke-width=".18">
<path d="M95 39.3h.8M95.8 38.7v1.2M119.2 39.3h.7M119.9 38.7v1.2M90.3 49.4h.4M90.3 48.8h.6M110.1 48.2h.8M112.5 50.1h.4M112.5 49.5h.6M124.6 50.1h.4M124.6 49.5h.6M90.3 74.8h.4"/>
<path d="M90.3 74.2h.6M95 64.7h.8M95.8 64.1v1.2M113.1 76.1h.4M113.1 75.5h.6M119.2 64.7h.7M119.9 64.1v1.2M124.6 75.5h.4M124.6 74.9h.6M90.3 99.6h.6M95 92.6h.8M95.8 92v1.3"/>
<path d="M90.3 100.2h.4M95 119.3h.8M95.8 118.7v1.3M119.2 119.3h.7M119.9 118.7v1.3M91.5 126.9h.4M91.5 126.3h.6M114.4 126.9h.4M114.4 126.3h.6M125.1 128.8h.5M125.1 128.2h.7M242.6 122.9l.4 .1v.2l-.6 .1"/>
<path d="M243 123.7l-.4 .1M243.6 123l.1-.1 .4 .1v.8M243.6 122.9v.9M90.9 155.5h.4M90.9 154.9h.6M94.4 147.2h.8M95.2 146.6v1.3M114.4 154.9h.4M114.4 154.2h.6M118.6 147.2h.7M119.3 146.6v1.3M127.1 157.4h.4"/>
<path d="M127.1 156.8h.6"/>
</g>
<g fill="#009600" stroke="#009600" stroke-width=".18">
<circle cx="81.3" cy="132.1" r=".46"/>
<circle cx="31.7" cy="119.4" r=".46"/>
<circle cx="128.3" cy="95.3" r=".46"/>
<circle cx="128.3" cy="77.5" r=".46"/>
<circle cx="81.3" cy="41.9" r=".46"/>
<circle cx="104.1" cy="41.9" r=".46"/>
<circle cx="104.1" cy="95.3" r=".46"/>
<circle cx="104.1" cy="67.3" r=".46"/>
<circle cx="81.3" cy="95.3" r=".46"/>
<circle cx="128.3" cy="121.9" r=".46"/>
<circle cx="104.1" cy="121.9" r=".46"/>
<circle cx="81.3" cy="105.4" r=".46"/>
<circle cx="81.3" cy="121.9" r=".46"/>
<circle cx="81.3" cy="67.3" r=".46"/>
<circle cx="31.7" cy="64.8" r=".46"/>
<circle cx="81.3" cy="77.5" r=".46"/>
<circle cx="31.7" cy="92.7" r=".46"/>
<circle cx="81.3" cy="50.8" r=".46"/>
<circle cx="128.3" cy="41.9" r=".46"/>
<circle cx="128.3" cy="50.8" r=".46"/>
<circle cx="81.3" cy="149.9" r=".46"/>
<circle cx="81.3" cy="158.8" r=".46"/>
<circle cx="104.1" cy="149.9" r=".46"/>
<circle cx="182.9" cy="64.8" r=".46"/>
<circle cx="228.6" cy="114.3" r=".46"/>
<circle cx="223.5" cy="114.3" r=".46"/>
<circle cx="227.3" cy="153.7" r=".46"/>
<circle cx="233.7" cy="114.3" r=".46"/>
<circle cx="213.4" cy="114.3" r=".46"/>
<circle cx="227.3" cy="151.1" r=".46"/>
<circle cx="182.9" cy="92.7" r=".46"/>
<circle cx="182.9" cy="119.4" r=".46"/>
<circle cx="129.5" cy="149.9" r=".46"/>
<circle cx="129.5" cy="158.8" r=".46"/>
<circle cx="128.3" cy="104.1" r=".46"/>
<circle cx="128.3" cy="132.1" r=".46"/>
<circle cx="128.3" cy="67.3" r=".46"/>
</g>
<g font-size="7" fill="#0000c2">
<text x="29.8" y="23.2">QSE-Filter</text>
<text x="75.9" y="23.2">SWITCHED</text>
<text x="118.1" y="23.2">LOW PASS</text>
<text x="163.6" y="23.2">FILTERS</text>
</g>
<text font-size="5.6" fill="#0000c2" x="38.5" y="182.7">KF5N</text>
<g font-size="4.2" fill="#0000c2">
<text x="99.7" y="40.4">10M</text>
<text x="99.7" y="65.2">15M</text>
<text x="99.7" y="93.7">20M</text>
<text x="99.7" y="120.4">40M</text>
<text x="99.7" y="147.7">80M</text>
</g>
<g font-size="2.8" fill="#840000">
<text x="160.4" y="196.8">Title:</text>
<text x="170.1" y="196.8">QSE-Filter</text>
<text x="188.5" y="196.8">Switched</text>
<text x="203.9" y="196.8">Low</text>
<text x="211.8" y="196.8">Pass</text>
<text x="221.2" y="196.8">Filters</text>
</g>
<text font-size="2.1" fill="#0000c2" x="216.7" y="67">INVERTERS</text>
<g font-size="2.1" fill="#006464">
<text x="18.9" y="88">J1</text>
<text x="192.9" y="87.4">J2</text>
<text x="12.5" y="90.5">5-1814832-1</text>
<text x="185.8" y="90.5">5-1814832-1</text>
</g>
<g font-size="2.1" fill="#840000">
<text x="160.4" y="189.9">Sheet:</text>
<text x="160.4" y="192.6">File:</text>
<text x="166.5" y="192.6">QSE-Filter.kicad_sch</text>
<text x="160.4" y="202.8">KiCad</text>
<text x="160.4" y="200">Size:</text>
<text x="167.1" y="200">USLetter</text>
<text x="168.1" y="202.8">E.D.A.</text>
<text x="175.7" y="202.8">8.0.2</text>
<text x="182.4" y="200">Date:</text>
<text x="189.4" y="200">2024-05-02</text>
<text x="245.4" y="200.2">Rev:</text>
<text x="245.4" y="202.8">Id:</text>
<text x="249.5" y="202.8">1/2</text>
<text x="251.8" y="200.2">Version</text>
<text x="261.7" y="200.2">1.0</text>
</g>
<g font-size="1.8" fill="#840000">
<text x="35" y="11.9">1</text>
<text x="85" y="11.9">2</text>
<text x="135" y="11.9">3</text>
<text x="185" y="11.9">4</text>
<text x="235" y="11.9">5</text>
<text x="10.3" y="35.9">A</text>
<text x="267.7" y="35.9">A</text>
<text x="10.3" y="85.9">B</text>
<text x="267.7" y="85.9">B</text>
<text x="10.3" y="135.9">C</text>
<text x="267.7" y="135.9">C</text>
<text x="10.3" y="185.9">D</text>
<text x="267.7" y="185.9">D</text>
<text x="35" y="205.8">1</text>
<text x="85" y="205.8">2</text>
<text x="135" y="205.8">3</text>
<text x="185" y="205.8">4</text>
<text x="235" y="205.8">5</text>
</g>
<g font-size="1.8" fill="#006464">
<text x="36.8" y="33.9">C1</text>
<text x="55.8" y="35.2">U1</text>
<text x="137.8" y="35.8">C26</text>
<text x="153.6" y="34.5">U6</text>
<text x="173.3" y="33.9">C21</text>
<text x="35.3" y="36.4">0.01u</text>
<text x="50" y="40.2">RF1</text>
<text x="50.8" y="37.7">MASWSS0179</text>
<text x="89.3" y="40.2">0.12uH</text>
<text x="91.5" y="37.7">L1</text>
<text x="113.4" y="40.2">0.12uH</text>
<text x="115.6" y="37.7">L6</text>
<text x="136.9" y="38.3">0.01u</text>
<text x="148.6" y="37.1">MASWSS0179</text>
<text x="158.3" y="40.2">RF1</text>
<text x="172.5" y="36.4">0.01u</text>
<text x="50" y="45.3">RF2</text>
<text x="60.4" y="42.8">RFC</text>
<text x="61.8" y="47.9">V1</text>
<text x="85.1" y="47.9">C6</text>
<text x="147.8" y="42.8">RFC</text>
<text x="147.8" y="47.9">V1</text>
<text x="158.3" y="45.3">RF2</text>
<text x="55.5" y="51.6" transform="rotate(-90 55.5 51.6)">GND</text>
<text x="61.8" y="50.4">V2</text>
<text x="85.1" y="50.4">270pF</text>
<text x="107.3" y="51">750pF</text>
<text x="107.3" y="48.5">C11</text>
<text x="119.4" y="51">270pF</text>
<text x="120.7" y="48.5">C16</text>
<text x="147.8" y="50.4">V2</text>
<text x="158.3" y="51.6" transform="rotate(-90 158.3 51.6)">GND</text>
<text x="203.2" y="48.8">Inverters</text>
<text x="36.8" y="59.3">C2</text>
<text x="79.2" y="58">GND</text>
<text x="102.1" y="58">GND</text>
<text x="126.2" y="58">GND</text>
<text x="153.6" y="59.9">U7</text>
<text x="173.3" y="59.3">C22</text>
<text x="220.6" y="55.7" transform="rotate(-90 220.6 55.7)">3_3V</text>
<text x="228.2" y="55.1" transform="rotate(-90 228.2 55.1)">GND</text>
<text x="233.5" y="59.3">80M_INV_OUT</text>
<text x="235.2" y="56.7">80M_INV_IN</text>
<text x="35.3" y="61.8">0.01u</text>
<text x="50" y="65.6">RF1</text>
<text x="50.8" y="63.1">MASWSS0179</text>
<text x="55.8" y="60.6">U2</text>
<text x="89.3" y="65.6">0.16uH</text>
<text x="91.5" y="63.1">L2</text>
<text x="113.4" y="65.6">0.16uH</text>
<text x="115.6" y="63.1">L7</text>
<text x="134.4" y="63.7">0.01u</text>
<text x="135.2" y="61.2">C27</text>
<text x="148.6" y="62.5">MASWSS0179</text>
<text x="158.3" y="65.6">RF1</text>
<text x="172.5" y="61.8">0.01u</text>
<text x="204.7" y="60.6">80M_ON</text>
<text x="204.7" y="64.4">40M_ON</text>
<text x="233.5" y="64.4">40M_INV_OUT</text>
<text x="235.2" y="61.8">40M_INV_IN</text>
<text x="50" y="70.7">RF2</text>
<text x="60.4" y="68.2">RFC</text>
<text x="147.8" y="68.2">RFC</text>
<text x="158.3" y="70.7">RF2</text>
<text x="204.7" y="68.2">20M_ON</text>
<text x="204.7" y="72">15M_ON</text>
<text x="233.5" y="69.4">20M_INV_OUT</text>
<text x="235.2" y="72">15M_INV_IN</text>
<text x="235.2" y="66.9">20M_INV_IN</text>
<text x="55.5" y="77" transform="rotate(-90 55.5 77)">GND</text>
<text x="61.8" y="75.8">V2</text>
<text x="61.8" y="73.3">V1</text>
<text x="85.1" y="73.3">C7</text>
<text x="85.1" y="75.8">390pF</text>
<text x="106.7" y="74.5">C12</text>
<text x="106.7" y="77.1">1200pF</text>
<text x="119.4" y="76.4">390pF</text>
<text x="119.4" y="73.9">C17</text>
<text x="147.8" y="75.8">V2</text>
<text x="147.8" y="73.3">V1</text>
<text x="158.3" y="77" transform="rotate(-90 158.3 77)">GND</text>
<text x="204.7" y="75.8">10M_ON</text>
<text x="233.5" y="74.5">15M_INV_OUT</text>
<text x="235.2" y="77.1">10M_INV_IN</text>
<text x="233.5" y="79.6">10M_INV_OUT</text>
<text x="35.3" y="89.8">0.01u</text>
<text x="36.8" y="87.2">C3</text>
<text x="55.8" y="88.5">U3</text>
<text x="79.2" y="84">GND</text>
<text x="102.1" y="84">GND</text>
<text x="126.2" y="84">GND</text>
<text x="136.5" y="89.1">C28</text>
<text x="153.6" y="87.9">U8</text>
<text x="172.5" y="89.8">0.01u</text>
<text x="173.3" y="87.2">C23</text>
<text x="50" y="93.6">RF1</text>
<text x="50.8" y="91">MASWSS0179</text>
<text x="89.3" y="93.6">0.28uH</text>
<text x="91.5" y="91">L3</text>
<text x="112.1" y="93.6">0.28uH</text>
<text x="114.3" y="91">L8</text>
<text x="135.6" y="91.7">0.01u</text>
<text x="148.6" y="90.4">MASWSS0179</text>
<text x="158.3" y="93.6">RF1</text>
<text x="50" y="98.7">RF2</text>
<text x="60.4" y="96.1">RFC</text>
<text x="61.8" y="101.2">V1</text>
<text x="85.1" y="98.7">C8</text>
<text x="85.1" y="101.2">510pF</text>
<text x="108" y="99.9">C13</text>
<text x="121.3" y="101.8">C18</text>
<text x="147.8" y="96.1">RFC</text>
<text x="147.8" y="101.2">V1</text>
<text x="158.3" y="98.7">RF2</text>
<text x="18.3" y="105.6">GND</text>
<text x="55.5" y="104.9" transform="rotate(-90 55.5 104.9)">GND</text>
<text x="61.8" y="103.7">V2</text>
<text x="108" y="102.5">1300pF</text>
<text x="121.3" y="104.4">510pF</text>
<text x="147.8" y="103.7">V2</text>
<text x="158.3" y="104.9" transform="rotate(-90 158.3 104.9)">GND</text>
<text x="192.3" y="106.3">GND</text>
<text x="205.1" y="106.3">C31</text>
<text x="216.5" y="106.3">C32</text>
<text x="226.7" y="106.3">C33</text>
<text x="236.9" y="106.3">C34</text>
<text x="248.3" y="106.3">C36</text>
<text x="36.8" y="113.9">C4</text>
<text x="79.2" y="112.6">GND</text>
<text x="102.1" y="111.4">GND</text>
<text x="126.2" y="111.4">GND</text>
<text x="173.3" y="113.9">C24</text>
<text x="205.1" y="108.8">0.1u</text>
<text x="216.5" y="108.8">0.1u</text>
<text x="226.7" y="108.8">0.1u</text>
<text x="236.9" y="108.8">0.1u</text>
<text x="248.3" y="108.8">0.1u</text>
<text x="35.3" y="116.4">0.01u</text>
<text x="50.8" y="117.7">MASWSS0179</text>
<text x="55.8" y="115.2">U4</text>
<text x="91.5" y="117.7">L4</text>
<text x="115.6" y="117.7">L9</text>
<text x="135.6" y="117.7">0.01u</text>
<text x="136.5" y="115.2">C29</text>
<text x="149.9" y="117.1">MASWSS0179</text>
<text x="154.8" y="114.5">U9</text>
<text x="172.5" y="116.4">0.01u</text>
<text x="50" y="120.2">RF1</text>
<text x="50" y="125.3">RF2</text>
<text x="60.4" y="122.8">RFC</text>
<text x="85.1" y="125.3">C9</text>
<text x="89.3" y="120.2">0.55uH</text>
<text x="108" y="125.3">C14</text>
<text x="113.4" y="120.2">0.55uH</text>
<text x="149.1" y="122.8">RFC</text>
<text x="159.6" y="120.2">RF1</text>
<text x="159.6" y="125.3">RF2</text>
<text x="222.8" y="124.1">Conn_02x05_Odd_Even</text>
<text x="226.6" y="120.2">GND</text>
<text x="232.5" y="121.5">J4</text>
<text x="55.5" y="131.6" transform="rotate(-90 55.5 131.6)">GND</text>
<text x="61.8" y="130.4">V2</text>
<text x="61.8" y="127.9">V1</text>
<text x="85.1" y="127.9">1100pF</text>
<text x="108" y="127.9">2700pF</text>
<text x="118.8" y="129.8">1100pF</text>
<text x="120" y="127.2">C19</text>
<text x="149.1" y="130.4">V2</text>
<text x="149.1" y="127.9">V1</text>
<text x="159.6" y="131.6" transform="rotate(-90 159.6 131.6)">GND</text>
<text x="36.8" y="141.8">C5</text>
<text x="55.8" y="143.1">U5</text>
<text x="79.2" y="139.3">GND</text>
<text x="102.1" y="139.3">GND</text>
<text x="126.2" y="139.3">GND</text>
<text x="136.5" y="143.1">C30</text>
<text x="154.2" y="142.5">U10</text>
<text x="173.3" y="141.8">C25</text>
<text x="200.7" y="139.5">U12A</text>
<text x="200.7" y="142.1">4002</text>
<text x="232.3" y="140.9">U12B</text>
<text x="232.4" y="143.5">4002</text>
<text x="35.3" y="144.4">0.01u</text>
<text x="50" y="148.2">RF1</text>
<text x="50.8" y="145.6">MASWSS0179</text>
<text x="89.9" y="148.2">1.0uH</text>
<text x="91.5" y="145.6">L5</text>
<text x="114" y="148.2">1.0uH</text>
<text x="115" y="145.6">L10</text>
<text x="135.6" y="145.6">0.01u</text>
<text x="149.9" y="145">MASWSS0179</text>
<text x="159.6" y="148.2">RF1</text>
<text x="172.5" y="144.4">0.01u</text>
<text x="253.6" y="148.4" transform="rotate(-90 253.6 148.4)">VDD</text>
<text x="50" y="153.3">RF2</text>
<text x="60.4" y="150.7">RFC</text>
<text x="61.8" y="155.8">V1</text>
<text x="84.5" y="153.9">C10</text>
<text x="108" y="153.3">C15</text>
<text x="108" y="155.8">4700pF</text>
<text x="121.9" y="155.8">C20</text>
<text x="149.1" y="150.7">RFC</text>
<text x="149.1" y="155.8">V1</text>
<text x="159.6" y="153.3">RF2</text>
<text x="259.1" y="150.7">U12C</text>
<text x="259.1" y="153.3">4002</text>
<text x="55.5" y="159.5" transform="rotate(-90 55.5 159.5)">GND</text>
<text x="61.8" y="158.3">V2</text>
<text x="84.5" y="156.4">2000pF</text>
<text x="120.7" y="158.3">2000pF</text>
<text x="149.1" y="158.3">V2</text>
<text x="159.6" y="159.5" transform="rotate(-90 159.6 159.5)">GND</text>
<text x="225.3" y="160.9">GND</text>
<text x="253.6" y="157.7" transform="rotate(-90 253.6 157.7)">VSS</text>
<text x="79.2" y="167.2">GND</text>
<text x="102.1" y="167.2">GND</text>
<text x="127.5" y="167.2">GND</text>
<text x="250.7" y="171">GND</text>
<text x="85.7" y="198.3">H1</text>
<text x="85.7" y="200.9">MountingHole</text>
<text x="104.8" y="198.3">H2</text>
<text x="104.8" y="200.9">MountingHole</text>
<text x="123.8" y="198.3">H3</text>
<text x="123.8" y="200.9">MountingHole</text>
<text x="142.9" y="198.3">H4</text>
<text x="142.9" y="200.9">MountingHole</text>
</g>
<g font-size="1.8" fill="#0000c2">
<text x="81.6" y="35.5">T-37-17</text>
<text x="91.7" y="35.5">8</text>
<text x="94.1" y="35.5">TURNS</text>
<text x="108.9" y="35.5">T-37-17</text>
<text x="119" y="35.5">8</text>
<text x="121.4" y="35.5">TURNS</text>
<text x="83.5" y="60.9">T-37-17</text>
<text x="93.6" y="60.9">9</text>
<text x="96" y="60.9">TURNS</text>
<text x="108.9" y="60.9">T-37-17</text>
<text x="119" y="60.9">9</text>
<text x="121.4" y="60.9">TURNS</text>
<text x="81.6" y="88.9">T-37-6</text>
<text x="90.5" y="88.9">9</text>
<text x="92.9" y="88.9">TURNS</text>
<text x="110.1" y="88.9">T-37-6</text>
<text x="119.1" y="88.9">9</text>
<text x="121.4" y="88.9">TURNS</text>
<text x="82.2" y="115.5">T-37-6</text>
<text x="91.1" y="115.5">13</text>
<text x="94.7" y="115.5">TURNS</text>
<text x="109.5" y="115.5">T-37-6</text>
<text x="118.5" y="115.5">13</text>
<text x="122" y="115.5">TURNS</text>
<text x="79.7" y="143.5">T-37-6</text>
<text x="88.6" y="143.5">18</text>
<text x="92.2" y="143.5">TURNS</text>
<text x="110.8" y="143.5">T-37-6</text>
<text x="119.7" y="143.5">18</text>
<text x="123.3" y="143.5">TURNS</text>
<text x="76.7" y="177.1">10</text>
<text x="76.9" y="174.6">80</text>
<text x="80.3" y="177.1">AND 15</text>
<text x="80.5" y="174.6">40</text>
<text x="84.1" y="174.6">AND 20</text>
<text x="88.7" y="177.1">METER COILS</text>
<text x="92.5" y="174.6">METER COILS</text>
<text x="102.5" y="177.1">USE AWG#27</text>
<text x="106.3" y="174.6">USE AWG#28</text>
</g>
<g font-size="1.8" fill="#a90000">
<text x="47.6" y="39.1">1</text>
<text x="65.3" y="41.7">5</text>
<text x="145.3" y="41.7">5</text>
<text x="163.1" y="39.1">1</text>
<text x="47.6" y="44.2">3</text>
<text x="65.3" y="46.7">6</text>
<text x="145.3" y="46.7">6</text>
<text x="163.1" y="44.2">3</text>
<text x="65.3" y="49.3">4</text>
<text x="54.4" y="54" transform="rotate(-90 54.4 54)">2</text>
<text x="157.2" y="54" transform="rotate(-90 157.2 54)">2</text>
<text x="47.6" y="64.5">1</text>
<text x="163.1" y="64.5">1</text>
<text x="47.6" y="69.6">3</text>
<text x="65.3" y="67.1">5</text>
<text x="145.3" y="67.1">5</text>
<text x="163.1" y="69.6">3</text>
<text x="65.3" y="74.7">4</text>
<text x="65.3" y="72.1">6</text>
<text x="145.3" y="72.1">6</text>
<text x="54.4" y="79.4" transform="rotate(-90 54.4 79.4)">2</text>
<text x="157.2" y="79.4" transform="rotate(-90 157.2 79.4)">2</text>
<text x="22.5" y="92.5">2</text>
<text x="47.6" y="92.5">1</text>
<text x="65.3" y="95">5</text>
<text x="145.3" y="95">5</text>
<text x="163.1" y="92.5">1</text>
<text x="190.7" y="92.5">2</text>
<text x="20.1" y="96.7" transform="rotate(-90 20.1 96.7)">1</text>
<text x="47.6" y="97.5">3</text>
<text x="65.3" y="100.1">6</text>
<text x="145.3" y="100.1">6</text>
<text x="163.1" y="97.5">3</text>
<text x="194.1" y="96.7" transform="rotate(-90 194.1 96.7)">1</text>
<text x="54.4" y="107.4" transform="rotate(-90 54.4 107.4)">2</text>
<text x="65.3" y="102.6">4</text>
<text x="157.2" y="107.4" transform="rotate(-90 157.2 107.4)">2</text>
<text x="47.6" y="119.1">1</text>
<text x="164.4" y="119.1">1</text>
<text x="47.6" y="124.2">3</text>
<text x="65.3" y="121.7">5</text>
<text x="146.6" y="121.7">5</text>
<text x="164.4" y="124.2">3</text>
<text x="227.9" y="125.5">10</text>
<text x="237.4" y="125.5">9</text>
<text x="65.3" y="129.3">4</text>
<text x="65.3" y="126.7">6</text>
<text x="146.6" y="126.7">6</text>
<text x="228.5" y="130.6">6</text>
<text x="228.5" y="128">8</text>
<text x="237.4" y="130.6">5</text>
<text x="237.4" y="128">7</text>
<text x="54.4" y="134.1" transform="rotate(-90 54.4 134.1)">2</text>
<text x="158.5" y="134.1" transform="rotate(-90 158.5 134.1)">2</text>
<text x="228.5" y="135.6">2</text>
<text x="228.5" y="133.1">4</text>
<text x="237.4" y="135.6">1</text>
<text x="237.4" y="133.1">3</text>
<text x="252.5" y="142.3" transform="rotate(-90 252.5 142.3)">14</text>
<text x="47.6" y="147.1">1</text>
<text x="65.3" y="149.6">5</text>
<text x="146.6" y="149.6">5</text>
<text x="164.4" y="147.1">1</text>
<text x="196.8" y="144.5">2</text>
<text x="197.3" y="147.1">3</text>
<text x="197.3" y="149.6">4</text>
<text x="208.2" y="148.3">1</text>
<text x="228.4" y="148.3">10</text>
<text x="228.5" y="145.8">9</text>
<text x="239.4" y="149.6">13</text>
<text x="47.6" y="152.1">3</text>
<text x="65.3" y="154.7">6</text>
<text x="146.6" y="154.7">6</text>
<text x="164.4" y="152.1">3</text>
<text x="196.8" y="152.1">5</text>
<text x="227.9" y="153.4">12</text>
<text x="228.4" y="150.9">11</text>
<text x="54.4" y="162" transform="rotate(-90 54.4 162)">2</text>
<text x="65.3" y="157.2">4</text>
<text x="158.5" y="162" transform="rotate(-90 158.5 162)">2</text>
<text x="252.5" y="162" transform="rotate(-90 252.5 162)">7</text>
</g>
<g font-size="1.8" fill="#0f0f0f">
<text x="207" y="40.3">3_3V</text>
<text x="238.8" y="40.3">GND</text>
<text x="69.8" y="46.6">10M_ON</text>
<text x="135.9" y="46.6">10M_ON</text>
<text x="69.8" y="49.2">10M_INV_IN</text>
<text x="132.1" y="49.2">10M_INV_OUT 4</text>
<text x="188" y="59.3">80M_ON</text>
<text x="248.9" y="55.5">80M_INV_IN</text>
<text x="248.9" y="58.1">80M_INV_OUT</text>
<text x="188" y="63.2">40M_ON</text>
<text x="248.9" y="60.6">40M_INV_IN</text>
<text x="248.9" y="65.7">20M_INV_IN</text>
<text x="248.9" y="63.2">40M_INV_OUT</text>
<text x="188" y="70.8">15M_ON</text>
<text x="188" y="67">20M_ON</text>
<text x="248.9" y="70.8">15M_INV_IN</text>
<text x="248.9" y="68.2">20M_INV_OUT</text>
<text x="68.6" y="72">15M_ON</text>
<text x="68.6" y="74.6">15M_INV_IN</text>
<text x="132.1" y="74.6">15M_INV_OUT 4</text>
<text x="135.9" y="72">15M_ON</text>
<text x="188" y="74.6">10M_ON</text>
<text x="248.9" y="73.3">15M_INV_OUT</text>
<text x="248.9" y="75.9">10M_INV_IN</text>
<text x="248.9" y="78.4">10M_INV_OUT</text>
<text x="68.6" y="100">20M_ON</text>
<text x="135.9" y="100">20M_ON</text>
<text x="201.9" y="96.2">80M_ON</text>
<text x="213.4" y="96.2">40M_ON</text>
<text x="223.5" y="96.2">20M_ON</text>
<text x="233.7" y="96.2">15M_ON</text>
<text x="245.1" y="96.2">3_3V</text>
<text x="68.6" y="102.5">20M_INV_IN</text>
<text x="132.1" y="102.5">20M_INV_OUT 4</text>
<text x="251.5" y="125.4">GND</text>
<text x="68.6" y="126.7">40M_ON</text>
<text x="68.6" y="129.2">40M_INV_IN</text>
<text x="133.3" y="129.2">40M_INV_OUT 4</text>
<text x="137.2" y="126.7">40M_ON</text>
<text x="214.6" y="127.9">3_3V</text>
<text x="214.6" y="133">15M_ON</text>
<text x="214.6" y="135.5">40M_ON</text>
<text x="251.5" y="133">20M_ON</text>
<text x="251.5" y="135.5">80M_ON</text>
<text x="252.7" y="138.1">3_3V</text>
<text x="185.4" y="149.5">20M_ON</text>
<text x="185.4" y="147">40M_ON</text>
<text x="185.4" y="144.4">80M_ON</text>
<text x="210.8" y="148.2">10M_ON</text>
<text x="221" y="145.7">3_3V</text>
<text x="68.6" y="154.6">80M_ON</text>
<text x="133.3" y="154.6">80M_ON</text>
<text x="185.4" y="152.1">15M_ON</text>
<text x="68.6" y="157.1">80M_INV_IN</text>
<text x="133.3" y="157.1">80M_INV_OUT 4</text>
</g>
<g font-size="1.8" fill="#725600">
<text x="203.2" y="83.6">File:</text>
<text x="208.4" y="83.6">inverters.kicad_sch</text>
</g>
</svg>
